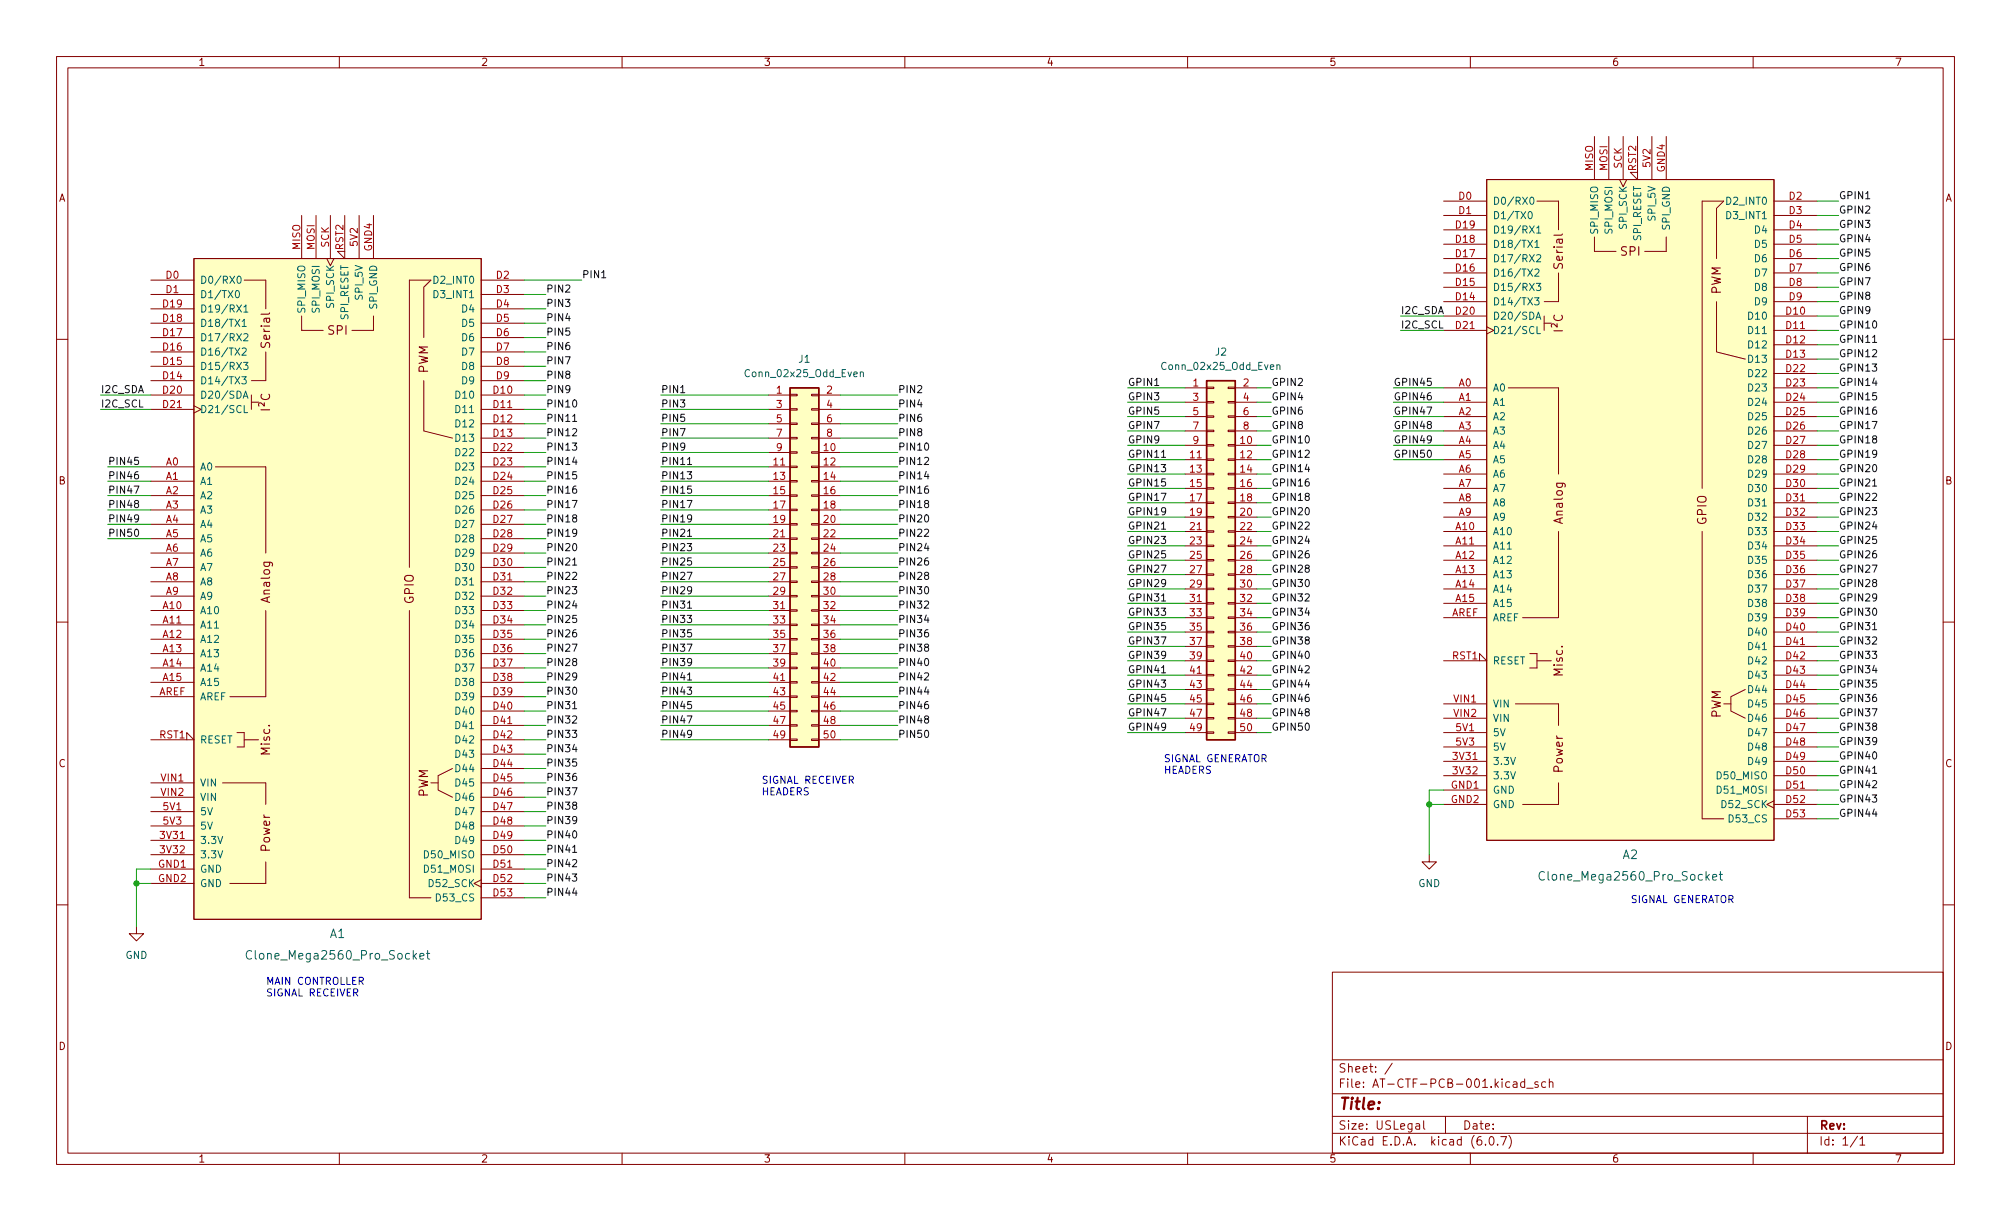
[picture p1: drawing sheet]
<svg xmlns="http://www.w3.org/2000/svg" width="356mm" height="216mm" viewBox="0 0 356 216" stroke-linecap="round" stroke-linejoin="round" font-family="sans-serif">
<g fill="none" stroke="#840000" stroke-width=".18">
<path d="M10 10h335.6v195.9h-335.6zM12 12h331.6v191.9h-331.6zM60 10v2M110 10v2M160 10v2M210 10v2M260 10v2M310 10v2M53.3 38.1v7.6M55.9 38.1v7.6M58.4 38.1v7.6M61 38.1v7.6l-1.3-1.2h1.3"/>
<path d="M63.5 38.1v7.6M66 38.1v7.6M255.3 35.6h7.6M255.3 38.1h7.6M262.9 31.8h50.8v116.8h-50.8zM271.8 35.6h3.8zM275.6 35.6v5zM281.9 24.1v7.7M284.5 24.1v7.7M286.4 31.8l.6 1.2 .7-1.2M287 24.1v7.7M289.6 24.1v7.7l-1.3-1.3h1.3"/>
<path d="M292.1 24.1v7.7M294.6 24.1v7.7M301 35.6v50.8zM301 35.6h3.8l-1.3 1.2v8.9M313.7 35.6h7.6M313.7 38.1h7.6M10 60h2M26.7 49.5h7.6M26.7 52.1h7.6M26.7 59.7h7.6M26.7 57.2h7.6M26.7 54.6h7.6"/>
<path d="M34.3 45.7h50.8v116.9h-50.8zM43.2 49.5h3.8zM47 49.5v5.1zM53.3 55.9v2.5zM53.3 58.4h3.8zM57.8 45.7l.6 1.3 .7-1.3M62.2 58.4h3.8zM66 55.9v2.5zM72.4 49.5v50.8zM72.4 49.5h3.8l-1.3 1.3v8.9M85.1 49.5h7.6M85.1 52.1h7.6"/>
<path d="M85.1 59.7h7.6M85.1 57.2h7.6M85.1 54.6h7.6M255.3 55.9h7.6M255.3 58.4h7.6M255.3 53.3h7.6M255.3 50.8h7.6M255.3 48.3h7.6M255.3 45.7h7.6M255.3 43.2h7.6M255.3 40.6h7.6M262.9 57.8l1.3 .6-1.3 .7"/>
<path d="M273 57.2h1.3zM273 55.9v2.5zM273 53.3h2.6zM275.6 48.3v5zM281.9 41.9v2.6zM281.9 44.5h3.8zM290.8 44.5h3.8zM294.6 41.9v2.6zM303.5 53.3v8.9l5.1 1.3M313.7 55.9h7.6M313.7 58.4h7.6M313.7 53.3h7.6"/>
<path d="M313.7 50.8h7.6M313.7 48.3h7.6M313.7 45.7h7.6M313.7 43.2h7.6M313.7 40.6h7.6M343.6 60h2M26.7 69.9h7.6M26.7 72.4h7.6M26.7 67.3h7.6M26.7 64.8h7.6M26.7 62.2h7.6M34.3 71.8l1.3 .6-1.3 .6"/>
<path d="M44.4 71.1h1.3zM44.4 69.9v2.5zM44.4 67.3h2.6zM47 62.2v5.1zM74.9 67.3v8.9l5.1 1.3M85.1 69.9h7.6M85.1 72.4h7.6M85.1 74.9h7.6M85.1 77.5h7.6M85.1 67.3h7.6M85.1 64.8h7.6M85.1 62.2h7.6"/>
<path d="M135.9 69.9h3.8M135.9 72.4h3.8M135.9 74.9h3.8M135.9 77.5h3.8M139.7 79.9h1.3v.2h-1.3zM139.7 77.3h1.3v.3h-1.3zM139.7 74.8h1.3v.3h-1.3zM139.7 72.3h1.3v.2h-1.3zM139.7 69.7h1.3v.3h-1.3zM143.5 79.9h1.3v.2h-1.3zM143.5 77.3h1.3v.3h-1.3zM143.5 74.8h1.3v.3h-1.3z"/>
<path d="M143.5 72.3h1.3v.2h-1.3zM143.5 69.7h1.3v.3h-1.3zM144.8 69.9h3.8M144.8 72.4h3.8M144.8 74.9h3.8M144.8 77.5h3.8M209.5 68.6h3.9M209.5 71.1h3.9M209.5 73.7h3.9M209.5 76.2h3.9M209.5 78.7h3.9M213.4 78.6h1.2v.3h-1.2z"/>
<path d="M213.4 76.1h1.2v.2h-1.2zM213.4 73.5h1.2v.3h-1.2zM213.4 71h1.2v.2h-1.2zM213.4 68.5h1.2v.2h-1.2zM217.2 78.6h1.2v.3h-1.2zM217.2 76.1h1.2v.2h-1.2zM217.2 73.5h1.2v.3h-1.2zM217.2 71h1.2v.2h-1.2zM217.2 68.5h1.2v.2h-1.2zM218.4 68.6h3.8M218.4 71.1h3.8M218.4 73.7h3.8"/>
<path d="M218.4 76.2h3.8M218.4 78.7h3.8M255.3 68.6h7.6M255.3 71.1h7.6M255.3 73.7h7.6M255.3 76.2h7.6M255.3 78.7h7.6M266.7 68.6h8.9v15.2M313.7 68.6h7.6M313.7 71.1h7.6M313.7 73.7h7.6M313.7 76.2h7.6"/>
<path d="M313.7 78.7h7.6M313.7 61h7.6M313.7 63.5h7.6M313.7 66h7.6M26.7 82.6h7.6M26.7 85.1h7.6M26.7 87.6h7.6M26.7 90.2h7.6M26.7 92.7h7.6M26.7 95.3h7.6M26.7 97.8h7.6M38.1 82.6h8.9v15.2"/>
<path d="M85.1 80h7.6M85.1 82.6h7.6M85.1 85.1h7.6M85.1 87.6h7.6M85.1 90.2h7.6M85.1 92.7h7.6M85.1 95.3h7.6M85.1 97.8h7.6M135.9 80h3.8M135.9 82.6h3.8M135.9 85.1h3.8M135.9 87.6h3.8"/>
<path d="M135.9 90.2h3.8M135.9 92.7h3.8M135.9 95.3h3.8M135.9 97.8h3.8M139.7 97.7h1.3v.2h-1.3zM139.7 95.1h1.3v.3h-1.3zM139.7 92.6h1.3v.2h-1.3zM139.7 90h1.3v.3h-1.3zM139.7 87.5h1.3v.3h-1.3zM139.7 85h1.3v.2h-1.3zM139.7 82.4h1.3v.3h-1.3zM143.5 97.7h1.3v.2h-1.3z"/>
<path d="M143.5 95.1h1.3v.3h-1.3zM143.5 92.6h1.3v.2h-1.3zM143.5 90h1.3v.3h-1.3zM143.5 87.5h1.3v.3h-1.3zM143.5 85h1.3v.2h-1.3zM143.5 82.4h1.3v.3h-1.3zM144.8 80h3.8M144.8 82.6h3.8M144.8 85.1h3.8M144.8 87.6h3.8M144.8 90.2h3.8M144.8 92.7h3.8"/>
<path d="M144.8 95.3h3.8M144.8 97.8h3.8M209.5 94h3.9M209.5 96.5h3.9M209.5 99.1h3.9M209.5 81.3h3.9M209.5 83.8h3.9M209.5 86.4h3.9M209.5 88.9h3.9M209.5 91.4h3.9M213.4 98.9h1.2v.3h-1.2zM213.4 96.4h1.2v.2h-1.2z"/>
<path d="M213.4 93.9h1.2v.2h-1.2zM213.4 91.3h1.2v.3h-1.2zM213.4 88.8h1.2v.2h-1.2zM213.4 86.2h1.2v.3h-1.2zM213.4 83.7h1.2v.2h-1.2zM213.4 81.2h1.2v.2h-1.2zM217.2 98.9h1.2v.3h-1.2zM217.2 96.4h1.2v.2h-1.2zM217.2 93.9h1.2v.2h-1.2zM217.2 91.3h1.2v.3h-1.2zM217.2 88.8h1.2v.2h-1.2zM217.2 86.2h1.2v.3h-1.2z"/>
<path d="M217.2 83.7h1.2v.2h-1.2zM217.2 81.2h1.2v.2h-1.2zM218.4 94h3.8M218.4 96.5h3.8M218.4 99.1h3.8M218.4 81.3h3.8M218.4 83.8h3.8M218.4 86.4h3.8M218.4 88.9h3.8M218.4 91.4h3.8M255.3 94h7.6M255.3 96.5h7.6"/>
<path d="M255.3 99.1h7.6M255.3 81.3h7.6M255.3 83.8h7.6M255.3 86.4h7.6M255.3 88.9h7.6M255.3 91.4h7.6M275.6 94v15.2M301 94v50.8zM313.7 94h7.6M313.7 96.5h7.6M313.7 99.1h7.6M313.7 81.3h7.6"/>
<path d="M313.7 83.8h7.6M313.7 86.4h7.6M313.7 88.9h7.6M313.7 91.4h7.6M10 110h2M26.7 100.3h7.6M26.7 102.9h7.6M26.7 105.4h7.6M26.7 108h7.6M26.7 110.5h7.6M26.7 113h7.6M26.7 115.6h7.6"/>
<path d="M26.7 118.1h7.6M47 108v15.2M72.4 108v50.8zM85.1 100.3h7.6M85.1 102.9h7.6M85.1 105.4h7.6M85.1 108h7.6M85.1 110.5h7.6M85.1 113h7.6M85.1 115.6h7.6M85.1 118.1h7.6M135.9 100.3h3.8"/>
<path d="M135.9 102.9h3.8M135.9 105.4h3.8M135.9 108h3.8M135.9 110.5h3.8M135.9 113h3.8M135.9 115.6h3.8M135.9 118.1h3.8M139.7 118h1.3v.2h-1.3zM139.7 115.4h1.3v.3h-1.3zM139.7 112.9h1.3v.3h-1.3zM139.7 110.4h1.3v.2h-1.3zM139.7 107.8h1.3v.3h-1.3z"/>
<path d="M139.7 105.3h1.3v.2h-1.3zM139.7 102.7h1.3v.3h-1.3zM139.7 100.2h1.3v.3h-1.3zM143.5 118h1.3v.2h-1.3zM143.5 115.4h1.3v.3h-1.3zM143.5 112.9h1.3v.3h-1.3zM143.5 110.4h1.3v.2h-1.3zM143.5 107.8h1.3v.3h-1.3zM143.5 105.3h1.3v.2h-1.3zM143.5 102.7h1.3v.3h-1.3zM143.5 100.2h1.3v.3h-1.3zM144.8 100.3h3.8"/>
<path d="M144.8 102.9h3.8M144.8 105.4h3.8M144.8 108h3.8M144.8 110.5h3.8M144.8 113h3.8M144.8 115.6h3.8M144.8 118.1h3.8M209.5 101.6h3.9M209.5 104.1h3.9M209.5 106.7h3.9M209.5 109.2h3.9M209.5 111.8h3.9"/>
<path d="M209.5 114.3h3.9M209.5 116.8h3.9M209.5 119.4h3.9M213.4 119.3h1.2v.2h-1.2zM213.4 116.7h1.2v.3h-1.2zM213.4 114.2h1.2v.2h-1.2zM213.4 111.6h1.2v.3h-1.2zM213.4 109.1h1.2v.2h-1.2zM213.4 106.6h1.2v.2h-1.2zM213.4 104h1.2v.3h-1.2zM213.4 101.5h1.2v.2h-1.2zM217.2 119.3h1.2v.2h-1.2z"/>
<path d="M217.2 116.7h1.2v.3h-1.2zM217.2 114.2h1.2v.2h-1.2zM217.2 111.6h1.2v.3h-1.2zM217.2 109.1h1.2v.2h-1.2zM217.2 106.6h1.2v.2h-1.2zM217.2 104h1.2v.3h-1.2zM217.2 101.5h1.2v.2h-1.2zM218.4 101.6h3.8M218.4 104.1h3.8M218.4 106.7h3.8M218.4 109.2h3.8M218.4 111.8h3.8"/>
<path d="M218.4 114.3h3.8M218.4 116.8h3.8M218.4 119.4h3.8M255.3 116.8h7.6l-1.3-1.2v1.2M255.3 101.6h7.6M255.3 104.1h7.6M255.3 106.7h7.6M255.3 109.2h7.6M269.2 109.2h6.4zM270.5 118.1h1.3zM270.5 115.6h1.3zM271.8 116.8h2.5z"/>
<path d="M271.8 115.6v2.5zM313.7 101.6h7.6M313.7 104.1h7.6M313.7 106.7h7.6M313.7 109.2h7.6M313.7 111.8h7.6M313.7 114.3h7.6M313.7 116.8h7.6M313.7 119.4h7.6M343.6 110h2M26.7 130.8h7.6l-1.3-1.3v1.3M26.7 120.7h7.6"/>
<path d="M26.7 123.2h7.6M26.7 138.4h7.6M39.4 138.4h7.6zM40.6 123.2h6.4zM41.9 132.1h1.3zM41.9 129.5h1.3zM43.2 130.8h2.5zM43.2 129.5v2.6zM47 138.4v3.8zM76.2 138.4h1.3M80 135.9l-2.5 1.3v2.5l2.5 1.3M85.1 120.7h7.6"/>
<path d="M85.1 123.2h7.6M85.1 125.7h7.6M85.1 128.3h7.6M85.1 130.8h7.6M85.1 138.4h7.6M85.1 133.4h7.6M85.1 135.9h7.6M135.9 120.7h3.8M135.9 123.2h3.8M135.9 125.7h3.8M135.9 128.3h3.8M135.9 130.8h3.8"/>
<path d="M139.7 130.7h1.3v.2h-1.3zM139.7 128.1h1.3v.3h-1.3zM139.7 125.6h1.3v.3h-1.3zM139.7 123.1h1.3v.2h-1.3zM139.7 120.5h1.3v.3h-1.3zM143.5 130.7h1.3v.2h-1.3zM143.5 128.1h1.3v.3h-1.3zM143.5 125.6h1.3v.3h-1.3zM143.5 123.1h1.3v.2h-1.3zM143.5 120.5h1.3v.3h-1.3zM144.8 120.7h3.8M144.8 123.2h3.8"/>
<path d="M144.8 125.7h3.8M144.8 128.3h3.8M144.8 130.8h3.8M209.5 124.5h3.9M209.5 129.5h3.9M209.5 121.9h3.9M209.5 127h3.9M213.4 129.4h1.2v.3h-1.2zM213.4 126.9h1.2v.2h-1.2zM213.4 124.3h1.2v.3h-1.2zM213.4 121.8h1.2v.2h-1.2zM217.2 129.4h1.2v.3h-1.2z"/>
<path d="M217.2 126.9h1.2v.2h-1.2zM217.2 124.3h1.2v.3h-1.2zM217.2 121.8h1.2v.2h-1.2zM218.4 124.5h3.8M218.4 129.5h3.8M218.4 121.9h3.8M218.4 127h3.8M255.3 124.5h7.6M255.3 134.6h7.6M255.3 137.2h7.6M255.3 129.5h7.6M255.3 132.1h7.6"/>
<path d="M255.3 127h7.6M255.3 139.7h7.6M268 124.5h7.6zM275.6 138.4v3.8zM275.6 124.5v3.8zM304.8 124.5h1.3M308.6 121.9l-2.5 1.3v2.5l2.5 1.3M313.7 124.5h7.6M313.7 134.6h7.6M313.7 137.2h7.6M313.7 129.5h7.6M313.7 132.1h7.6"/>
<path d="M313.7 121.9h7.6M313.7 127h7.6M313.7 139.7h7.6M10 160h2M26.7 148.6h7.6M26.7 151.1h7.6M26.7 143.5h7.6M26.7 146.1h7.6M26.7 141h7.6M26.7 153.7h7.6M26.7 156.2h7.6M40.6 156.2h6.4z"/>
<path d="M47 152.4v3.8zM72.4 158.8h3.8M85.1 155.6l-1.3 .6 1.3 .6M85.1 158.8h7.6M85.1 148.6h7.6M85.1 151.1h7.6M85.1 143.5h7.6M85.1 146.1h7.6M85.1 141h7.6M85.1 153.7h7.6M85.1 156.2h7.6M252.7 151.1v1.3h1.3l-1.3 1.3-1.2-1.3h1.2"/>
<path d="M255.3 142.2h7.6M269.2 142.2h6.4zM301 144.8h3.8M313.7 141.6l-1.3 .6 1.3 .7M313.7 144.8h7.6M313.7 142.2h7.6M343.6 160h2M24.1 163.8v1.3h1.3l-1.3 1.3-1.2-1.3h1.2M235.6 171.9h108v32h-108zM235.6 197.4h108M235.6 193.4h108M235.6 187.4h108"/>
<path d="M246.2 188l-1.3 1.9M250.4 198.7h.6v1M251 199l-.5 .1a.29 .29 0 0 0-.2 .3 .29 .29 0 0 0 .2 .3l.5-.1M251.7 198.2v1.3l.3 .2M255.6 197.4v3M267.6 191.4h.6v.9M268.2 191.6l-.5 .1a.29 .29 0 0 0-.2 .3 .29 .29 0 0 0 .2 .3l.5-.1M269.6 191.4l-.4-.1-.3 .3v.4l.1 .2h.6M269.6 190.8v1.5M270 192.4h1.1M272 191.4l-.4-.1-.2 .2 .1 .2 .5 .2v.3h-.6M273.3 191.4l-.4-.1-.3 .3v.4l.1 .2h.6"/>
<path d="M274 191.4l.2-.1 .3 .1 .1 .9M274 190.8v1.5M319.6 197.4v6.5M60 203.9v2M110 203.9v2M160 203.9v2M210 203.9v2M235.6 200.4h108M260 203.9v2M262.7 202.3v.2M263.5 201h.2a.82 .82 0 0 1 .6 .6 .82 .82 0 0 1-.3 .8l-.2 .1a.81 .81 0 0 1-.6-.6 .81 .81 0 0 1 .3-.9zM264.8 202.3v.2"/>
<path d="M265.4 201h1l-.7 1.5M266.8 200.8a1.72 1.72 0 0 1 0 2.2M310 203.9v2M328.5 200.9l-1.3 1.9M328.9 201.4l.4-.4v1.5M328.9 202.5h.8"/>
</g>
<g fill="#ffffc2" stroke="#ffffc2" stroke-width=".18">
<path d="M139.7 68.6h5.1v63.5h-5.1z"/>
<path d="M34.3 45.7h50.8v116.9h-50.8z"/>
<path d="M262.9 31.8h50.8v116.8h-50.8z"/>
<path d="M213.4 67.3h5v63.5h-5z"/>
</g>
<path d="M139.7 68.6h5.1v63.5h-5.1zM213.4 67.3h5v63.5h-5z" fill="none" stroke="#840000" stroke-width=".25"/>
<g fill="none" stroke="#006464" stroke-width=".18">
<path d="M270.3 37.5l.2-.1a.68 .68 0 0 1 .5 .6 .68 .68 0 0 1-.5 .7l-.2-.1-.1-.4zM270.6 35l.2-.1a.68 .68 0 0 1 .5 .6 .68 .68 0 0 1-.5 .6l-.2-.1-.1-.3zM41.7 51.5l.2-.1a.68 .68 0 0 1 .5 .6 .68 .68 0 0 1-.5 .6l-.2-.1-.1-.3zM42 49l.2-.2a.68 .68 0 0 1 .5 .7 .68 .68 0 0 1-.5 .6l-.2-.1-.1-.4zM42.8 56.8l.4-.3v1.2M42.8 57.7h.7M43.1 59.1l.5-.1 .2 .4-.7 .9h.7M43.1 54.3l.4-.4v1.3M43.1 55.2h.7M271.4 52.6h.7l-.4 .5 .4 .1v.6l-.2 .1-.5-.1M271.4 47.7l.5-.1 .2 .3-.7 .9h.7M271.4 42.8l.4-.3v1.3"/>
<path d="M271.4 43.8h.7M271.6 56.5l.4-1.3 .4 1.3M271.7 50.1h.7l-.4 .5 .4 .1v.6l-.2 .1-.5-.1M271.7 45.1l.5-.1 .2 .4-.7 .9h.7M271.7 40.3l.4-.4v1.3M271.7 41.2h.7M271.7 56.1h.6M271.8 57.7v1.3h.6M42.8 66.6h.7l-.4 .5 .4 .1v.6l-.2 .1-.5-.1M42.8 61.7l.5-.2 .2 .4-.7 .9h.7M43 70.4l.4-1.2 .4 1.2M43.1 64.1h.7l-.4 .5 .4 .1v.5l-.2 .1-.5-.1"/>
<path d="M43.1 70.1h.6M43.2 71.7v1.3h.6M152.1 65.9l.2-.1h.3l.1 .8M152.1 65.8v.8M225.8 64.6l.2-.1 .3 .1v.7M225.8 64.5v.8M273.1 154.3a.61 .61 0 0 0-.8-.1 .61 .61 0 0 0-.2 .8 .57 .57 0 0 0 .3 .6 .57 .57 0 0 0 .7-.1M302.8 155.1l.8-.1-.1-.3-.4-.1-.3 .2 .1 .8h.6M304 154.6h.6M304.2 154.1v1.3l.4 .2M44.5 168.2a.61 .61 0 0 0-.8 0 .61 .61 0 0 0-.2 .7 .57 .57 0 0 0 .3 .6 .57 .57 0 0 0 .7 0M74.2 169.1l.8-.2-.1-.2-.4-.1-.3 .2 .1 .7h.6"/>
<path d="M75.4 168.6h.6M75.6 168.1v1.3l.4 .2"/>
</g>
<path d="M274.8 58.5h1.5M274.9 55.7a.61 .61 0 0 0 0 .8 .61 .61 0 0 0 .7 .2 .57 .57 0 0 0 .6-.3 .57 .57 0 0 0-.1-.7M275.3 57.3v.5l-.5-.5a.31 .31 0 0 0-.5 .2l.1 .3M46.2 72.5h1.5M46.3 69.7a.61 .61 0 0 0 0 .8 .61 .61 0 0 0 .7 .1 .57 .57 0 0 0 .6-.2 .57 .57 0 0 0-.1-.7M46.7 71.2v.6l-.5-.5a.31 .31 0 0 0-.5 .1l.1 .4" fill="none" stroke="#840000" stroke-width=".19"/>
<g fill="none" stroke="#0f0f0f" stroke-width=".18">
<path d="M106.4 49.1h.7M101.3 75.9l.4-.1 .3 .4-.8 .9h.8M101.3 74.5h.7M120.4 69.4h.7M331.1 60.6h.7M23.7 86h.9l-.6 1.2M101.2 88.5h.8l-.5 1.3M101.3 99.9h.7M101.6 80.8l-.3 .9h.7M121.5 88.5h.9l-.6 1.3M121.6 94.8h.7M121.6 82.1h.7"/>
<path d="M163.5 93.7l.5-.1 .2 .3-.8 .9h.8M163.5 81l.5-.1 .2 .3-.8 .9h.8M163.8 96l-.3 1h.8M163.8 83.3l-.3 1h.8M205.4 80.9h.7M205.4 93.6h.7M331.1 86h.7M101.2 113.9h.8l-.5 1.3M101.3 101.3l.4-.1 .3 .4-.8 .9h.8M101.6 106.2l-.3 .9h.7M121.5 101.2h.9l-.6 1.3M121.5 113.9h.9l-.6 1.3"/>
<path d="M121.6 107.5h.7M163.5 106.4l.5-.1 .2 .3-.8 .9h.8M163.5 119.1l.5-.1 .2 .3-.8 .9h.8M163.8 108.7l-.3 1h.8M205.4 106.3h.7M205.4 119h.7M331.1 111.4h.7M101.2 139.3h.8l-.5 1.3M101.3 126.7l.4-.1 .3 .4-.8 .9h.8M101.3 125.3h.7M101.6 131.6l-.3 .9h.7M121.5 126.6h.9l-.6 1.3"/>
<path d="M121.6 120.2h.7M163.8 121.4l-.3 1h.8M331.1 136.8h.7M101.3 152.1l.4-.1 .3 .4-.8 .9h.8M101.3 150.7h.7M101.6 157l-.3 .9h.7"/>
</g>
<g fill="none" stroke="#009600" stroke-width=".18">
<path d="M321.3 35.6h3.8M321.3 38.1h3.8M92.7 57.2h3.8M92.7 54.6h3.8M92.7 59.7h3.8M92.7 49.5h10.2M92.7 52.1h3.8M247.6 58.4h7.7M247.6 55.9h7.7M321.3 58.4h3.8M321.3 55.9h3.8M321.3 45.7h3.8"/>
<path d="M321.3 48.3h3.8M321.3 43.2h3.8M321.3 53.3h3.8M321.3 50.8h3.8M321.3 40.6h3.8M17.8 72.4h8.9M17.8 69.9h8.9M92.7 72.4h3.8M92.7 69.9h3.8M92.7 74.9h3.8M92.7 77.5h3.8M92.7 67.3h3.8"/>
<path d="M92.7 62.2h3.8M92.7 64.8h3.8M116.8 72.4h19.1M116.8 69.9h19.1M116.8 74.9h19.1M116.8 77.5h19.1M148.6 72.4h10.1M148.6 69.9h10.1M148.6 74.9h10.1M148.6 77.5h10.1M199.4 68.6h10.1M199.4 73.7h10.1"/>
<path d="M199.4 76.2h10.1M199.4 78.7h10.1M199.4 71.1h10.1M222.2 68.6h2.6M222.2 73.7h2.6M222.2 76.2h2.6M222.2 78.7h2.6M222.2 71.1h2.6M246.4 68.6h8.9M246.4 73.7h8.9M246.4 76.2h8.9M246.4 78.7h8.9"/>
<path d="M246.4 71.1h8.9M321.3 68.6h3.8M321.3 73.7h3.8M321.3 76.2h3.8M321.3 78.7h3.8M321.3 71.1h3.8M321.3 66h3.8M321.3 63.5h3.8M321.3 61h3.8M19 90.2h7.7M19 92.7h7.7M19 82.6h7.7"/>
<path d="M19 85.1h7.7M19 87.6h7.7M19 95.3h7.7M92.7 90.2h3.8M92.7 97.8h3.8M92.7 92.7h3.8M92.7 82.6h3.8M92.7 85.1h3.8M92.7 87.6h3.8M92.7 95.3h3.8M92.7 80h3.8M116.8 90.2h19.1"/>
<path d="M116.8 97.8h19.1M116.8 92.7h19.1M116.8 82.6h19.1M116.8 85.1h19.1M116.8 87.6h19.1M116.8 95.3h19.1M116.8 80h19.1M148.6 90.2h10.1M148.6 97.8h10.1M148.6 92.7h10.1M148.6 82.6h10.1M148.6 85.1h10.1"/>
<path d="M148.6 87.6h10.1M148.6 95.3h10.1M148.6 80h10.1M199.4 88.9h10.1M199.4 94h10.1M199.4 83.8h10.1M199.4 99.1h10.1M199.4 91.4h10.1M199.4 86.4h10.1M199.4 81.3h10.1M199.4 96.5h10.1M222.2 88.9h2.6"/>
<path d="M222.2 94h2.6M222.2 83.8h2.6M222.2 99.1h2.6M222.2 91.4h2.6M222.2 86.4h2.6M222.2 81.3h2.6M222.2 96.5h2.6M246.4 81.3h8.9M321.3 88.9h3.8M321.3 94h3.8M321.3 83.8h3.8M321.3 99.1h3.8"/>
<path d="M321.3 91.4h3.8M321.3 86.4h3.8M321.3 81.3h3.8M321.3 96.5h3.8M92.7 100.3h3.8M92.7 110.5h3.8M92.7 108h3.8M92.7 102.9h3.8M92.7 105.4h3.8M92.7 115.6h3.8M92.7 118.1h3.8M92.7 113h3.8"/>
<path d="M116.8 100.3h19.1M116.8 110.5h19.1M116.8 108h19.1M116.8 102.9h19.1M116.8 105.4h19.1M116.8 115.6h19.1M116.8 118.1h19.1M116.8 113h19.1M148.6 100.3h10.1M148.6 110.5h10.1M148.6 108h10.1M148.6 102.9h10.1"/>
<path d="M148.6 105.4h10.1M148.6 115.6h10.1M148.6 118.1h10.1M148.6 113h10.1M199.4 109.2h10.1M199.4 119.4h10.1M199.4 106.7h10.1M199.4 104.1h10.1M199.4 114.3h10.1M199.4 111.8h10.1M199.4 116.8h10.1M199.4 101.6h10.1"/>
<path d="M222.2 109.2h2.6M222.2 119.4h2.6M222.2 106.7h2.6M222.2 104.1h2.6M222.2 114.3h2.6M222.2 111.8h2.6M222.2 116.8h2.6M222.2 101.6h2.6M321.3 109.2h3.8M321.3 119.4h3.8M321.3 106.7h3.8M321.3 104.1h3.8"/>
<path d="M321.3 114.3h3.8M321.3 111.8h3.8M321.3 116.8h3.8M321.3 101.6h3.8M92.7 125.7h3.8M92.7 128.3h3.8M92.7 123.2h3.8M92.7 120.7h3.8M92.7 130.8h3.8M92.7 133.4h3.8M92.7 135.9h3.8M92.7 138.4h3.8"/>
<path d="M116.8 125.7h19.1M116.8 128.3h19.1M116.8 123.2h19.1M116.8 120.7h19.1M116.8 130.8h19.1M148.6 125.7h10.1M148.6 128.3h10.1M148.6 123.2h10.1M148.6 120.7h10.1M148.6 130.8h10.1M199.4 121.9h10.1M199.4 127h10.1"/>
<path d="M199.4 124.5h10.1M199.4 129.5h10.1M222.2 121.9h2.6M222.2 127h2.6M222.2 124.5h2.6M222.2 129.5h2.6M255.3 139.7h-2.6v11.4M321.3 121.9h3.8M321.3 139.7h3.8M321.3 137.2h3.8M321.3 134.6h3.8M321.3 132.1h3.8"/>
<path d="M321.3 127h3.8M321.3 124.5h3.8M321.3 129.5h3.8M24.1 156.2h2.6M26.7 153.7h-2.6v10.1M92.7 148.6h3.8M92.7 143.5h3.8M92.7 141h3.8M92.7 146.1h3.8M92.7 153.7h3.8M92.7 156.2h3.8M92.7 151.1h3.8"/>
<path d="M92.7 158.8h3.8M252.7 142.2h2.6M321.3 142.2h3.8M321.3 144.8h3.8"/>
</g>
<g fill="#009600" stroke="#009600" stroke-width=".18">
<circle cx="24.1" cy="156.2" r=".46"/>
<circle cx="252.7" cy="142.2" r=".46"/>
</g>
<text font-size="2.8" fill="#840000" x="236.6" y="196.2">Title:</text>
<g font-size="2.1" fill="#840000">
<text x="276.4" y="47.3" transform="rotate(-90 276.4 47.3)">Serial</text>
<text x="286.6" y="45.2">SPI</text>
<text x="304.3" y="52.1" transform="rotate(-90 304.3 52.1)">PWM</text>
<text x="58" y="59.2">SPI</text>
<text x="47.8" y="61.3" transform="rotate(-90 47.8 61.3)">Serial</text>
<text x="75.7" y="66.1" transform="rotate(-90 75.7 66.1)">PWM</text>
<text x="276.4" y="92.5" transform="rotate(-90 276.4 92.5)">Analog</text>
<text x="301.8" y="92.8" transform="rotate(-90 301.8 92.8)">GPIO</text>
<text x="47.8" y="106.5" transform="rotate(-90 47.8 106.5)">Analog</text>
<text x="73.2" y="106.8" transform="rotate(-90 73.2 106.8)">GPIO</text>
<text x="276.4" y="119.5" transform="rotate(-90 276.4 119.5)">Misc.</text>
<text x="304.3" y="127.1" transform="rotate(-90 304.3 127.1)">PWM</text>
<text x="47.8" y="133.5" transform="rotate(-90 47.8 133.5)">Misc.</text>
<text x="276.4" y="136.5" transform="rotate(-90 276.4 136.5)">Power</text>
<text x="75.7" y="141" transform="rotate(-90 75.7 141)">PWM</text>
<text x="47.8" y="150.5" transform="rotate(-90 47.8 150.5)">Power</text>
<text x="236.6" y="189.7">Sheet: /</text>
<text x="236.6" y="192.4">File: AT-CTF-PCB-001.kicad_sch</text>
<text x="236.6" y="202.5">KiCad E.D.A. kicad (6.0.7)</text>
<text x="236.6" y="199.7">Size: USLegal</text>
<text x="258.6" y="199.7">Date:</text>
<text x="321.6" y="199.7">Rev:</text>
<text x="321.6" y="202.5">Id: 1/1</text>
</g>
<g font-size="2.1" fill="#006464">
<text x="273.3" y="155.7">Clone_Mega2560_Pro_Socket</text>
<text x="286.9" y="151.9">A2</text>
<text x="58.3" y="165.9">A1</text>
<text x="44.6" y="169.7">Clone_Mega2560_Pro_Socket</text>
</g>
<g font-size="1.8" fill="#840000">
<text x="35" y="11.6">1</text>
<text x="85" y="11.6">2</text>
<text x="135" y="11.6">3</text>
<text x="185" y="11.6">4</text>
<text x="235" y="11.6">5</text>
<text x="285" y="11.6">6</text>
<text x="335" y="11.6">7</text>
<text x="10.3" y="35.6">A</text>
<text x="343.9" y="35.6">A</text>
<text x="10.3" y="85.7">B</text>
<text x="343.9" y="85.7">B</text>
<text x="10.3" y="135.6">C</text>
<text x="343.9" y="135.6">C</text>
<text x="10.3" y="185.7">D</text>
<text x="343.9" y="185.7">D</text>
<text x="35" y="205.6">1</text>
<text x="85" y="205.6">2</text>
<text x="135" y="205.6">3</text>
<text x="185" y="205.6">4</text>
<text x="235" y="205.6">5</text>
<text x="285" y="205.6">6</text>
<text x="335" y="205.6">7</text>
</g>
<g font-size="1.8" fill="#a90000">
<text x="286.8" y="29.8" transform="rotate(-90 286.8 29.8)">SCK</text>
<text x="291.8" y="29.5" transform="rotate(-90 291.8 29.5)">5V2</text>
<text x="257.9" y="35.3">D0</text>
<text x="281.7" y="30.2" transform="rotate(-90 281.7 30.2)">MISO</text>
<text x="284.2" y="30.2" transform="rotate(-90 284.2 30.2)">MOSI</text>
<text x="289.3" y="30.2" transform="rotate(-90 289.3 30.2)">RST2</text>
<text x="294.4" y="30.4" transform="rotate(-90 294.4 30.4)">GND4</text>
<text x="316.4" y="35.3">D2</text>
<text x="257.5" y="40.4">D19</text>
<text x="257.9" y="37.8">D1</text>
<text x="316.4" y="37.8">D3</text>
<text x="316.4" y="40.4">D4</text>
<text x="53.1" y="44.2" transform="rotate(-90 53.1 44.2)">MISO</text>
<text x="55.6" y="44.2" transform="rotate(-90 55.6 44.2)">MOSI</text>
<text x="58.2" y="43.8" transform="rotate(-90 58.2 43.8)">SCK</text>
<text x="60.7" y="44.2" transform="rotate(-90 60.7 44.2)">RST2</text>
<text x="63.2" y="43.5" transform="rotate(-90 63.2 43.5)">5V2</text>
<text x="65.8" y="44.4" transform="rotate(-90 65.8 44.4)">GND4</text>
<text x="257.5" y="45.5">D17</text>
<text x="257.5" y="42.9">D18</text>
<text x="316.4" y="42.9">D5</text>
<text x="316.4" y="45.5">D6</text>
<text x="29.3" y="49.3">D0</text>
<text x="29.3" y="51.8">D1</text>
<text x="87.8" y="49.3">D2</text>
<text x="87.8" y="51.8">D3</text>
<text x="257.5" y="53.1">D14</text>
<text x="257.5" y="50.5">D15</text>
<text x="257.5" y="48">D16</text>
<text x="316.4" y="48">D7</text>
<text x="316.4" y="50.5">D8</text>
<text x="316.4" y="53.1">D9</text>
<text x="28.9" y="59.4">D17</text>
<text x="28.9" y="56.9">D18</text>
<text x="28.9" y="54.4">D19</text>
<text x="87.8" y="54.4">D4</text>
<text x="87.8" y="56.9">D5</text>
<text x="87.8" y="59.4">D6</text>
<text x="257.5" y="55.6">D20</text>
<text x="257.5" y="58.2">D21</text>
<text x="315.9" y="55.6">D10</text>
<text x="315.9" y="58.2">D11</text>
<text x="28.9" y="64.5">D15</text>
<text x="28.9" y="62">D16</text>
<text x="87.8" y="62">D7</text>
<text x="87.8" y="64.5">D8</text>
<text x="315.9" y="60.7">D12</text>
<text x="315.9" y="63.2">D13</text>
<text x="315.9" y="65.8">D22</text>
<text x="28.9" y="67.1">D14</text>
<text x="28.9" y="69.6">D20</text>
<text x="87.3" y="69.6">D10</text>
<text x="87.8" y="67.1">D9</text>
<text x="137.3" y="69.6">1</text>
<text x="146.2" y="69.6">2</text>
<text x="211" y="68.3">1</text>
<text x="211" y="70.9">3</text>
<text x="219.9" y="68.3">2</text>
<text x="219.9" y="70.9">4</text>
<text x="257.9" y="68.3">A0</text>
<text x="257.9" y="70.9">A1</text>
<text x="315.9" y="68.3">D23</text>
<text x="315.9" y="70.9">D24</text>
<text x="28.9" y="72.1">D21</text>
<text x="87.3" y="72.1">D11</text>
<text x="87.3" y="74.7">D12</text>
<text x="87.3" y="77.2">D13</text>
<text x="137.3" y="72.1">3</text>
<text x="137.3" y="74.7">5</text>
<text x="137.3" y="77.2">7</text>
<text x="146.2" y="72.1">4</text>
<text x="146.2" y="74.7">6</text>
<text x="146.2" y="77.2">8</text>
<text x="211" y="73.4">5</text>
<text x="211" y="75.9">7</text>
<text x="219.9" y="73.4">6</text>
<text x="219.9" y="75.9">8</text>
<text x="257.9" y="73.4">A2</text>
<text x="257.9" y="75.9">A3</text>
<text x="315.9" y="73.4">D25</text>
<text x="315.9" y="75.9">D26</text>
<text x="29.3" y="82.3">A0</text>
<text x="87.3" y="79.8">D22</text>
<text x="87.3" y="82.3">D23</text>
<text x="136.8" y="82.3">11</text>
<text x="137.3" y="79.8">9</text>
<text x="145.7" y="79.8">10</text>
<text x="145.7" y="82.3">12</text>
<text x="210.5" y="81">11</text>
<text x="210.5" y="83.6">13</text>
<text x="211" y="78.5">9</text>
<text x="219.4" y="78.5">10</text>
<text x="219.4" y="81">12</text>
<text x="219.4" y="83.6">14</text>
<text x="257.9" y="78.5">A4</text>
<text x="257.9" y="81">A5</text>
<text x="257.9" y="83.6">A6</text>
<text x="315.9" y="78.5">D27</text>
<text x="315.9" y="81">D28</text>
<text x="315.9" y="83.6">D29</text>
<text x="29.3" y="84.8">A1</text>
<text x="29.3" y="87.4">A2</text>
<text x="29.3" y="89.9">A3</text>
<text x="87.3" y="84.8">D24</text>
<text x="87.3" y="87.4">D25</text>
<text x="87.3" y="89.9">D26</text>
<text x="136.8" y="84.8">13</text>
<text x="136.8" y="87.4">15</text>
<text x="136.8" y="89.9">17</text>
<text x="145.7" y="84.8">14</text>
<text x="145.7" y="87.4">16</text>
<text x="145.7" y="89.9">18</text>
<text x="210.5" y="86.1">15</text>
<text x="210.5" y="88.6">17</text>
<text x="219.4" y="86.1">16</text>
<text x="219.4" y="88.6">18</text>
<text x="257.9" y="86.1">A7</text>
<text x="257.9" y="88.6">A8</text>
<text x="315.9" y="86.1">D30</text>
<text x="315.9" y="88.6">D31</text>
<text x="29.3" y="92.5">A4</text>
<text x="29.3" y="95">A5</text>
<text x="87.3" y="92.5">D27</text>
<text x="87.3" y="95">D28</text>
<text x="136.8" y="92.5">19</text>
<text x="136.8" y="95">21</text>
<text x="145.7" y="92.5">20</text>
<text x="145.7" y="95">22</text>
<text x="210.5" y="91.2">19</text>
<text x="210.5" y="93.7">21</text>
<text x="219.4" y="91.2">20</text>
<text x="219.4" y="93.7">22</text>
<text x="257.5" y="93.7">A10</text>
<text x="257.9" y="91.2">A9</text>
<text x="315.9" y="91.2">D32</text>
<text x="315.9" y="93.7">D33</text>
<text x="29.3" y="97.5">A6</text>
<text x="29.3" y="100.1">A7</text>
<text x="87.3" y="97.5">D29</text>
<text x="87.3" y="100.1">D30</text>
<text x="136.8" y="97.5">23</text>
<text x="136.8" y="100.1">25</text>
<text x="145.7" y="97.5">24</text>
<text x="145.7" y="100.1">26</text>
<text x="210.5" y="96.3">23</text>
<text x="210.5" y="98.8">25</text>
<text x="210.5" y="101.3">27</text>
<text x="219.4" y="96.3">24</text>
<text x="219.4" y="98.8">26</text>
<text x="219.4" y="101.3">28</text>
<text x="257.5" y="96.3">A11</text>
<text x="257.5" y="98.8">A12</text>
<text x="257.5" y="101.3">A13</text>
<text x="315.9" y="96.3">D34</text>
<text x="315.9" y="98.8">D35</text>
<text x="315.9" y="101.3">D36</text>
<text x="28.9" y="107.7">A10</text>
<text x="29.3" y="102.6">A8</text>
<text x="29.3" y="105.2">A9</text>
<text x="87.3" y="102.6">D31</text>
<text x="87.3" y="105.2">D32</text>
<text x="87.3" y="107.7">D33</text>
<text x="136.8" y="102.6">27</text>
<text x="136.8" y="105.2">29</text>
<text x="136.8" y="107.7">31</text>
<text x="145.7" y="102.6">28</text>
<text x="145.7" y="105.2">30</text>
<text x="145.7" y="107.7">32</text>
<text x="210.5" y="103.9">29</text>
<text x="210.5" y="106.4">31</text>
<text x="219.4" y="103.9">30</text>
<text x="219.4" y="106.4">32</text>
<text x="257.5" y="103.9">A14</text>
<text x="257.5" y="106.4">A15</text>
<text x="315.9" y="103.9">D37</text>
<text x="315.9" y="106.4">D38</text>
<text x="28.9" y="110.2">A11</text>
<text x="28.9" y="112.8">A12</text>
<text x="87.3" y="110.2">D34</text>
<text x="87.3" y="112.8">D35</text>
<text x="136.8" y="110.2">33</text>
<text x="136.8" y="112.8">35</text>
<text x="145.7" y="110.2">34</text>
<text x="145.7" y="112.8">36</text>
<text x="210.5" y="109">33</text>
<text x="210.5" y="111.5">35</text>
<text x="219.4" y="109">34</text>
<text x="219.4" y="111.5">36</text>
<text x="256.7" y="109">AREF</text>
<text x="315.9" y="109">D39</text>
<text x="315.9" y="111.5">D40</text>
<text x="28.9" y="115.3">A13</text>
<text x="28.9" y="117.9">A14</text>
<text x="87.3" y="115.3">D36</text>
<text x="87.3" y="117.9">D37</text>
<text x="136.8" y="115.3">37</text>
<text x="136.8" y="117.9">39</text>
<text x="145.7" y="115.3">38</text>
<text x="145.7" y="117.9">40</text>
<text x="210.5" y="114">37</text>
<text x="210.5" y="116.6">39</text>
<text x="210.5" y="119.1">41</text>
<text x="219.4" y="114">38</text>
<text x="219.4" y="116.6">40</text>
<text x="219.4" y="119.1">42</text>
<text x="256.8" y="116.6">RST1</text>
<text x="315.9" y="114">D41</text>
<text x="315.9" y="116.6">D42</text>
<text x="315.9" y="119.1">D43</text>
<text x="28.1" y="122.9">AREF</text>
<text x="28.9" y="120.4">A15</text>
<text x="87.3" y="120.4">D38</text>
<text x="87.3" y="122.9">D39</text>
<text x="87.3" y="125.5">D40</text>
<text x="136.8" y="120.4">41</text>
<text x="136.8" y="122.9">43</text>
<text x="136.8" y="125.5">45</text>
<text x="145.7" y="120.4">42</text>
<text x="145.7" y="122.9">44</text>
<text x="145.7" y="125.5">46</text>
<text x="210.5" y="121.7">43</text>
<text x="210.5" y="124.2">45</text>
<text x="219.4" y="121.7">44</text>
<text x="219.4" y="124.2">46</text>
<text x="257.1" y="124.2">VIN1</text>
<text x="315.9" y="121.7">D44</text>
<text x="315.9" y="124.2">D45</text>
<text x="28.2" y="130.6">RST1</text>
<text x="87.3" y="128">D41</text>
<text x="87.3" y="130.6">D42</text>
<text x="136.8" y="128">47</text>
<text x="136.8" y="130.6">49</text>
<text x="145.7" y="128">48</text>
<text x="145.7" y="130.6">50</text>
<text x="210.5" y="126.7">47</text>
<text x="210.5" y="129.3">49</text>
<text x="219.4" y="126.7">48</text>
<text x="219.4" y="129.3">50</text>
<text x="257.1" y="126.7">VIN2</text>
<text x="257.5" y="129.3">5V1</text>
<text x="257.5" y="131.8">5V3</text>
<text x="315.9" y="126.7">D46</text>
<text x="315.9" y="129.3">D47</text>
<text x="315.9" y="131.8">D48</text>
<text x="87.3" y="133.1">D43</text>
<text x="87.3" y="135.6">D44</text>
<text x="257" y="134.4">3V31</text>
<text x="257" y="136.9">3V32</text>
<text x="315.9" y="134.4">D49</text>
<text x="315.9" y="136.9">D50</text>
<text x="28.5" y="138.2">VIN1</text>
<text x="28.5" y="140.7">VIN2</text>
<text x="28.9" y="143.3">5V1</text>
<text x="87.3" y="138.2">D45</text>
<text x="87.3" y="140.7">D46</text>
<text x="87.3" y="143.3">D47</text>
<text x="256.6" y="139.4">GND1</text>
<text x="256.6" y="142">GND2</text>
<text x="315.9" y="139.4">D51</text>
<text x="315.9" y="142">D52</text>
<text x="28.4" y="148.3">3V31</text>
<text x="28.9" y="145.8">5V3</text>
<text x="87.3" y="145.8">D48</text>
<text x="87.3" y="148.3">D49</text>
<text x="315.9" y="144.5">D53</text>
<text x="28" y="153.4">GND1</text>
<text x="28" y="156">GND2</text>
<text x="28.4" y="150.9">3V32</text>
<text x="87.3" y="150.9">D50</text>
<text x="87.3" y="153.4">D51</text>
<text x="87.3" y="156">D52</text>
<text x="87.3" y="158.5">D53</text>
</g>
<g font-size="1.8" fill="#0f0f0f">
<text x="325.1" y="35.2">GPIN1</text>
<text x="325.1" y="40.3">GPIN3</text>
<text x="325.1" y="37.8">GPIN2</text>
<text x="325.1" y="42.8">GPIN4</text>
<text x="325.1" y="47.9">GPIN6</text>
<text x="325.1" y="45.4">GPIN5</text>
<text x="96.5" y="51.7">PIN2</text>
<text x="102.9" y="49.2">PIN1</text>
<text x="325.1" y="50.5">GPIN7</text>
<text x="325.1" y="53">GPIN8</text>
<text x="96.5" y="59.3">PIN5</text>
<text x="96.5" y="56.8">PIN4</text>
<text x="96.5" y="54.3">PIN3</text>
<text x="247.6" y="55.5">I2C_SDA</text>
<text x="247.6" y="58.1">I2C_SCL</text>
<text x="325.1" y="58.1">GPIN10</text>
<text x="325.1" y="55.5">GPIN9</text>
<text x="96.5" y="61.9">PIN6</text>
<text x="96.5" y="64.4">PIN7</text>
<text x="325.1" y="63.2">GPIN12</text>
<text x="325.1" y="65.7">GPIN13</text>
<text x="325.1" y="60.6">GPIN11</text>
<text x="17.8" y="69.5">I2C_SDA</text>
<text x="96.5" y="69.5">PIN9</text>
<text x="96.5" y="67">PIN8</text>
<text x="116.8" y="69.5">PIN1</text>
<text x="158.7" y="69.5">PIN2</text>
<text x="199.4" y="68.2">GPIN1</text>
<text x="199.4" y="70.8">GPIN3</text>
<text x="224.8" y="70.8">GPIN4</text>
<text x="224.8" y="68.2">GPIN2</text>
<text x="246.4" y="70.8">GPIN46</text>
<text x="246.4" y="68.2">GPIN45</text>
<text x="325.1" y="68.2">GPIN14</text>
<text x="325.1" y="70.8">GPIN15</text>
<text x="17.8" y="72">I2C_SCL</text>
<text x="96.5" y="74.6">PIN11</text>
<text x="96.5" y="77.1">PIN12</text>
<text x="96.5" y="72">PIN10</text>
<text x="116.8" y="72">PIN3</text>
<text x="116.8" y="74.6">PIN5</text>
<text x="116.8" y="77.1">PIN7</text>
<text x="158.7" y="74.6">PIN6</text>
<text x="158.7" y="72">PIN4</text>
<text x="158.7" y="77.1">PIN8</text>
<text x="199.4" y="73.3">GPIN5</text>
<text x="199.4" y="75.9">GPIN7</text>
<text x="224.8" y="75.9">GPIN8</text>
<text x="224.8" y="73.3">GPIN6</text>
<text x="246.4" y="75.9">GPIN48</text>
<text x="246.4" y="73.3">GPIN47</text>
<text x="325.1" y="75.9">GPIN17</text>
<text x="325.1" y="73.3">GPIN16</text>
<text x="19" y="82.2">PIN45</text>
<text x="96.5" y="79.7">PIN13</text>
<text x="96.5" y="82.2">PIN14</text>
<text x="116.8" y="79.7">PIN9</text>
<text x="116.8" y="82.2">PIN11</text>
<text x="158.7" y="79.7">PIN10</text>
<text x="158.7" y="82.2">PIN12</text>
<text x="199.4" y="80.9">GPIN11</text>
<text x="199.4" y="83.5">GPIN13</text>
<text x="199.4" y="78.4">GPIN9</text>
<text x="224.8" y="83.5">GPIN14</text>
<text x="224.8" y="78.4">GPIN10</text>
<text x="224.8" y="80.9">GPIN12</text>
<text x="246.4" y="80.9">GPIN50</text>
<text x="246.4" y="78.4">GPIN49</text>
<text x="325.1" y="78.4">GPIN18</text>
<text x="325.1" y="83.5">GPIN20</text>
<text x="325.1" y="80.9">GPIN19</text>
<text x="19" y="84.7">PIN46</text>
<text x="19" y="87.3">PIN47</text>
<text x="19" y="89.8">PIN48</text>
<text x="96.5" y="87.3">PIN16</text>
<text x="96.5" y="84.7">PIN15</text>
<text x="96.5" y="89.8">PIN17</text>
<text x="116.8" y="84.7">PIN13</text>
<text x="116.8" y="89.8">PIN17</text>
<text x="116.8" y="87.3">PIN15</text>
<text x="158.7" y="89.8">PIN18</text>
<text x="158.7" y="84.7">PIN14</text>
<text x="158.7" y="87.3">PIN16</text>
<text x="199.4" y="88.6">GPIN17</text>
<text x="199.4" y="86">GPIN15</text>
<text x="224.8" y="88.6">GPIN18</text>
<text x="224.8" y="86">GPIN16</text>
<text x="325.1" y="88.6">GPIN22</text>
<text x="325.1" y="86">GPIN21</text>
<text x="19" y="94.9">PIN50</text>
<text x="19" y="92.4">PIN49</text>
<text x="96.5" y="92.4">PIN18</text>
<text x="96.5" y="94.9">PIN19</text>
<text x="116.8" y="92.4">PIN19</text>
<text x="116.8" y="94.9">PIN21</text>
<text x="158.7" y="94.9">PIN22</text>
<text x="158.7" y="92.4">PIN20</text>
<text x="199.4" y="91.1">GPIN19</text>
<text x="199.4" y="93.6">GPIN21</text>
<text x="224.8" y="93.6">GPIN22</text>
<text x="224.8" y="91.1">GPIN20</text>
<text x="325.1" y="91.1">GPIN23</text>
<text x="325.1" y="93.6">GPIN24</text>
<text x="96.5" y="100">PIN21</text>
<text x="96.5" y="97.4">PIN20</text>
<text x="116.8" y="100">PIN25</text>
<text x="116.8" y="97.4">PIN23</text>
<text x="158.7" y="100">PIN26</text>
<text x="158.7" y="97.4">PIN24</text>
<text x="199.4" y="96.2">GPIN23</text>
<text x="199.4" y="101.3">GPIN27</text>
<text x="199.4" y="98.7">GPIN25</text>
<text x="224.8" y="96.2">GPIN24</text>
<text x="224.8" y="101.3">GPIN28</text>
<text x="224.8" y="98.7">GPIN26</text>
<text x="325.1" y="98.7">GPIN26</text>
<text x="325.1" y="96.2">GPIN25</text>
<text x="325.1" y="101.3">GPIN27</text>
<text x="96.5" y="102.5">PIN22</text>
<text x="96.5" y="105.1">PIN23</text>
<text x="96.5" y="107.6">PIN24</text>
<text x="116.8" y="102.5">PIN27</text>
<text x="116.8" y="107.6">PIN31</text>
<text x="116.8" y="105.1">PIN29</text>
<text x="158.7" y="107.6">PIN32</text>
<text x="158.7" y="105.1">PIN30</text>
<text x="158.7" y="102.5">PIN28</text>
<text x="199.4" y="103.8">GPIN29</text>
<text x="199.4" y="106.3">GPIN31</text>
<text x="224.8" y="106.3">GPIN32</text>
<text x="224.8" y="103.8">GPIN30</text>
<text x="325.1" y="103.8">GPIN28</text>
<text x="325.1" y="106.3">GPIN29</text>
<text x="96.5" y="112.7">PIN26</text>
<text x="96.5" y="110.1">PIN25</text>
<text x="116.8" y="110.1">PIN33</text>
<text x="116.8" y="112.7">PIN35</text>
<text x="158.7" y="112.7">PIN36</text>
<text x="158.7" y="110.1">PIN34</text>
<text x="199.4" y="108.9">GPIN33</text>
<text x="199.4" y="111.4">GPIN35</text>
<text x="199.4" y="114">GPIN37</text>
<text x="224.8" y="111.4">GPIN36</text>
<text x="224.8" y="114">GPIN38</text>
<text x="224.8" y="108.9">GPIN34</text>
<text x="325.1" y="108.9">GPIN30</text>
<text x="325.1" y="114">GPIN32</text>
<text x="325.1" y="111.4">GPIN31</text>
<text x="96.5" y="115.2">PIN27</text>
<text x="96.5" y="117.8">PIN28</text>
<text x="116.8" y="117.8">PIN39</text>
<text x="116.8" y="115.2">PIN37</text>
<text x="158.7" y="115.2">PIN38</text>
<text x="158.7" y="117.8">PIN40</text>
<text x="199.4" y="116.5">GPIN39</text>
<text x="199.4" y="119">GPIN41</text>
<text x="224.8" y="116.5">GPIN40</text>
<text x="224.8" y="119">GPIN42</text>
<text x="325.1" y="116.5">GPIN33</text>
<text x="325.1" y="119">GPIN34</text>
<text x="96.5" y="125.4">PIN31</text>
<text x="96.5" y="122.8">PIN30</text>
<text x="96.5" y="120.3">PIN29</text>
<text x="116.8" y="120.3">PIN41</text>
<text x="116.8" y="125.4">PIN45</text>
<text x="116.8" y="122.8">PIN43</text>
<text x="158.7" y="125.4">PIN46</text>
<text x="158.7" y="120.3">PIN42</text>
<text x="158.7" y="122.8">PIN44</text>
<text x="199.4" y="124.1">GPIN45</text>
<text x="199.4" y="121.6">GPIN43</text>
<text x="224.8" y="124.1">GPIN46</text>
<text x="224.8" y="121.6">GPIN44</text>
<text x="325.1" y="121.6">GPIN35</text>
<text x="325.1" y="124.1">GPIN36</text>
<text x="96.5" y="127.9">PIN32</text>
<text x="96.5" y="130.5">PIN33</text>
<text x="116.8" y="130.5">PIN49</text>
<text x="116.8" y="127.9">PIN47</text>
<text x="158.7" y="127.9">PIN48</text>
<text x="158.7" y="130.5">PIN50</text>
<text x="199.4" y="126.7">GPIN47</text>
<text x="199.4" y="129.2">GPIN49</text>
<text x="224.8" y="129.2">GPIN50</text>
<text x="224.8" y="126.7">GPIN48</text>
<text x="325.1" y="126.7">GPIN37</text>
<text x="325.1" y="131.7">GPIN39</text>
<text x="325.1" y="129.2">GPIN38</text>
<text x="96.5" y="135.5">PIN35</text>
<text x="96.5" y="133">PIN34</text>
<text x="325.1" y="136.8">GPIN41</text>
<text x="325.1" y="134.3">GPIN40</text>
<text x="96.5" y="140.6">PIN37</text>
<text x="96.5" y="143.2">PIN38</text>
<text x="96.5" y="138.1">PIN36</text>
<text x="325.1" y="139.4">GPIN42</text>
<text x="325.1" y="141.9">GPIN43</text>
<text x="96.5" y="148.2">PIN40</text>
<text x="96.5" y="145.7">PIN39</text>
<text x="325.1" y="144.4">GPIN44</text>
<text x="96.5" y="153.3">PIN42</text>
<text x="96.5" y="150.8">PIN41</text>
<text x="96.5" y="155.9">PIN43</text>
<text x="96.5" y="158.4">PIN44</text>
</g>
<g font-size="1.8" fill="#006464">
<text x="263.9" y="36.2">D0/RX0</text>
<text x="263.9" y="38.7">D1/TX0</text>
<text x="263.9" y="41.3">D19/RX1</text>
<text x="282.6" y="41.1" transform="rotate(-90 282.6 41.1)">SPI_MISO</text>
<text x="285.1" y="41.1" transform="rotate(-90 285.1 41.1)">SPI_MOSI</text>
<text x="287.7" y="40.3" transform="rotate(-90 287.7 40.3)">SPI_SCK</text>
<text x="292.7" y="38.8" transform="rotate(-90 292.7 38.8)">SPI_5V</text>
<text x="295.3" y="40.5" transform="rotate(-90 295.3 40.5)">SPI_GND</text>
<text x="305.6" y="36.2">D2_INT0</text>
<text x="305.6" y="38.7">D3_INT1</text>
<text x="310.4" y="41.3">D4</text>
<text x="263.9" y="46.4">D17/RX2</text>
<text x="263.9" y="43.8">D18/TX1</text>
<text x="290.2" y="42.5" transform="rotate(-90 290.2 42.5)">SPI_RESET</text>
<text x="310.4" y="43.8">D5</text>
<text x="310.4" y="46.4">D6</text>
<text x="35.3" y="50.2">D0/RX0</text>
<text x="35.3" y="52.7">D1/TX0</text>
<text x="64.1" y="52.7" transform="rotate(-90 64.1 52.7)">SPI_5V</text>
<text x="77" y="50.2">D2_INT0</text>
<text x="77" y="52.7">D3_INT1</text>
<text x="263.9" y="54">D14/TX3</text>
<text x="263.9" y="51.4">D15/RX3</text>
<text x="263.9" y="48.9">D16/TX2</text>
<text x="310.4" y="48.9">D7</text>
<text x="310.4" y="51.4">D8</text>
<text x="310.4" y="54">D9</text>
<text x="35.3" y="57.8">D18/TX1</text>
<text x="35.3" y="55.2">D19/RX1</text>
<text x="54" y="55.1" transform="rotate(-90 54 55.1)">SPI_MISO</text>
<text x="56.5" y="55.1" transform="rotate(-90 56.5 55.1)">SPI_MOSI</text>
<text x="59.1" y="54.3" transform="rotate(-90 59.1 54.3)">SPI_SCK</text>
<text x="61.6" y="56.5" transform="rotate(-90 61.6 56.5)">SPI_RESET</text>
<text x="66.7" y="54.5" transform="rotate(-90 66.7 54.5)">SPI_GND</text>
<text x="81.8" y="55.2">D4</text>
<text x="81.8" y="57.8">D5</text>
<text x="263.9" y="56.5">D20/SDA</text>
<text x="263.9" y="59.1">D21/SCL</text>
<text x="309.4" y="56.5">D10</text>
<text x="309.4" y="59.1">D11</text>
<text x="35.3" y="65.4">D15/RX3</text>
<text x="35.3" y="62.9">D16/TX2</text>
<text x="35.3" y="60.3">D17/RX2</text>
<text x="81.8" y="60.3">D6</text>
<text x="81.8" y="62.9">D7</text>
<text x="81.8" y="65.4">D8</text>
<text x="141.3" y="64.1">J1</text>
<text x="205.8" y="65.4">Conn_02x25_Odd_Even</text>
<text x="214.9" y="62.9">J2</text>
<text x="309.4" y="61.6">D12</text>
<text x="309.4" y="64.1">D13</text>
<text x="35.3" y="67.9">D14/TX3</text>
<text x="35.3" y="70.5">D20/SDA</text>
<text x="80.8" y="70.5">D10</text>
<text x="81.8" y="67.9">D9</text>
<text x="132.2" y="66.7">Conn_02x25_Odd_Even</text>
<text x="263.9" y="69.2">A0</text>
<text x="263.9" y="71.8">A1</text>
<text x="309.4" y="66.7">D22</text>
<text x="309.4" y="69.2">D23</text>
<text x="309.4" y="71.8">D24</text>
<text x="35.3" y="73">D21/SCL</text>
<text x="80.8" y="73">D11</text>
<text x="80.8" y="75.6">D12</text>
<text x="263.9" y="74.3">A2</text>
<text x="263.9" y="76.8">A3</text>
<text x="309.4" y="74.3">D25</text>
<text x="309.4" y="76.8">D26</text>
<text x="35.3" y="83.2">A0</text>
<text x="80.8" y="78.1">D13</text>
<text x="80.8" y="80.6">D22</text>
<text x="80.8" y="83.2">D23</text>
<text x="263.9" y="79.4">A4</text>
<text x="263.9" y="81.9">A5</text>
<text x="309.4" y="79.4">D27</text>
<text x="309.4" y="81.9">D28</text>
<text x="35.3" y="85.7">A1</text>
<text x="35.3" y="88.3">A2</text>
<text x="80.8" y="85.7">D24</text>
<text x="80.8" y="88.3">D25</text>
<text x="263.9" y="84.5">A6</text>
<text x="263.9" y="87">A7</text>
<text x="263.9" y="89.5">A8</text>
<text x="309.4" y="84.5">D29</text>
<text x="309.4" y="87">D30</text>
<text x="309.4" y="89.5">D31</text>
<text x="35.3" y="90.8">A3</text>
<text x="35.3" y="93.3">A4</text>
<text x="35.3" y="95.9">A5</text>
<text x="80.8" y="90.8">D26</text>
<text x="80.8" y="93.3">D27</text>
<text x="80.8" y="95.9">D28</text>
<text x="263.9" y="94.6">A10</text>
<text x="263.9" y="92.1">A9</text>
<text x="309.4" y="92.1">D32</text>
<text x="309.4" y="94.6">D33</text>
<text x="35.3" y="98.4">A6</text>
<text x="35.3" y="101">A7</text>
<text x="80.8" y="98.4">D29</text>
<text x="80.8" y="101">D30</text>
<text x="263.9" y="97.2">A11</text>
<text x="263.9" y="99.7">A12</text>
<text x="309.4" y="97.2">D34</text>
<text x="309.4" y="99.7">D35</text>
<text x="35.3" y="103.5">A8</text>
<text x="35.3" y="106">A9</text>
<text x="80.8" y="103.5">D31</text>
<text x="80.8" y="106">D32</text>
<text x="263.9" y="102.2">A13</text>
<text x="263.9" y="104.8">A14</text>
<text x="263.9" y="107.3">A15</text>
<text x="309.4" y="102.2">D36</text>
<text x="309.4" y="104.8">D37</text>
<text x="309.4" y="107.3">D38</text>
<text x="35.3" y="108.6">A10</text>
<text x="35.3" y="111.1">A11</text>
<text x="35.3" y="113.7">A12</text>
<text x="80.8" y="108.6">D33</text>
<text x="80.8" y="111.1">D34</text>
<text x="80.8" y="113.7">D35</text>
<text x="263.9" y="109.9">AREF</text>
<text x="309.4" y="109.9">D39</text>
<text x="309.4" y="112.4">D40</text>
<text x="35.3" y="116.2">A13</text>
<text x="35.3" y="118.7">A14</text>
<text x="80.8" y="116.2">D36</text>
<text x="80.8" y="118.7">D37</text>
<text x="263.9" y="117.5">RESET</text>
<text x="309.4" y="114.9">D41</text>
<text x="309.4" y="117.5">D42</text>
<text x="35.3" y="121.3">A15</text>
<text x="35.3" y="123.8">AREF</text>
<text x="80.8" y="121.3">D38</text>
<text x="80.8" y="123.8">D39</text>
<text x="263.9" y="125.1">VIN</text>
<text x="309.4" y="120">D43</text>
<text x="309.4" y="122.6">D44</text>
<text x="309.4" y="125.1">D45</text>
<text x="35.3" y="131.4">RESET</text>
<text x="80.8" y="126.4">D40</text>
<text x="80.8" y="128.9">D41</text>
<text x="80.8" y="131.4">D42</text>
<text x="263.9" y="130.2">5V</text>
<text x="263.9" y="127.6">VIN</text>
<text x="309.4" y="127.6">D46</text>
<text x="309.4" y="130.2">D47</text>
<text x="80.8" y="134">D43</text>
<text x="80.8" y="136.5">D44</text>
<text x="263.9" y="135.3">3.3V</text>
<text x="263.9" y="137.8">3.3V</text>
<text x="263.9" y="132.7">5V</text>
<text x="303.9" y="137.8">D50_MISO</text>
<text x="309.4" y="132.7">D48</text>
<text x="309.4" y="135.3">D49</text>
<text x="35.3" y="139.1">VIN</text>
<text x="35.3" y="141.6">VIN</text>
<text x="80.8" y="139.1">D45</text>
<text x="80.8" y="141.6">D46</text>
<text x="263.9" y="140.3">GND</text>
<text x="263.9" y="142.9">GND</text>
<text x="303.9" y="140.3">D51_MOSI</text>
<text x="304.7" y="142.9">D52_SCK</text>
<text x="35.3" y="149.2">3.3V</text>
<text x="35.3" y="144.1">5V</text>
<text x="35.3" y="146.7">5V</text>
<text x="80.8" y="144.1">D47</text>
<text x="80.8" y="146.7">D48</text>
<text x="80.8" y="149.2">D49</text>
<text x="306" y="145.4">D53_CS</text>
<text x="35.3" y="151.8">3.3V</text>
<text x="35.3" y="154.3">GND</text>
<text x="75.3" y="151.8">D50_MISO</text>
<text x="75.3" y="154.3">D51_MOSI</text>
<text x="35.3" y="156.8">GND</text>
<text x="76.1" y="156.8">D52_SCK</text>
<text x="77.4" y="159.4">D53_CS</text>
<text x="250.8" y="156.8">GND</text>
<text x="22.2" y="169.5">GND</text>
</g>
<g font-size="1.8" fill="#0000c2">
<text x="205.7" y="134.8">SIGNAL GENERATOR</text>
<text x="205.7" y="136.8">HEADERS</text>
<text x="134.6" y="138.6">SIGNAL RECEIVER</text>
<text x="134.6" y="140.6">HEADERS</text>
<text x="288.3" y="159.7">SIGNAL GENERATOR</text>
<text x="47" y="174.1">MAIN CONTROLLER</text>
<text x="47" y="176.2">SIGNAL RECEIVER</text>
</g>
</svg>
